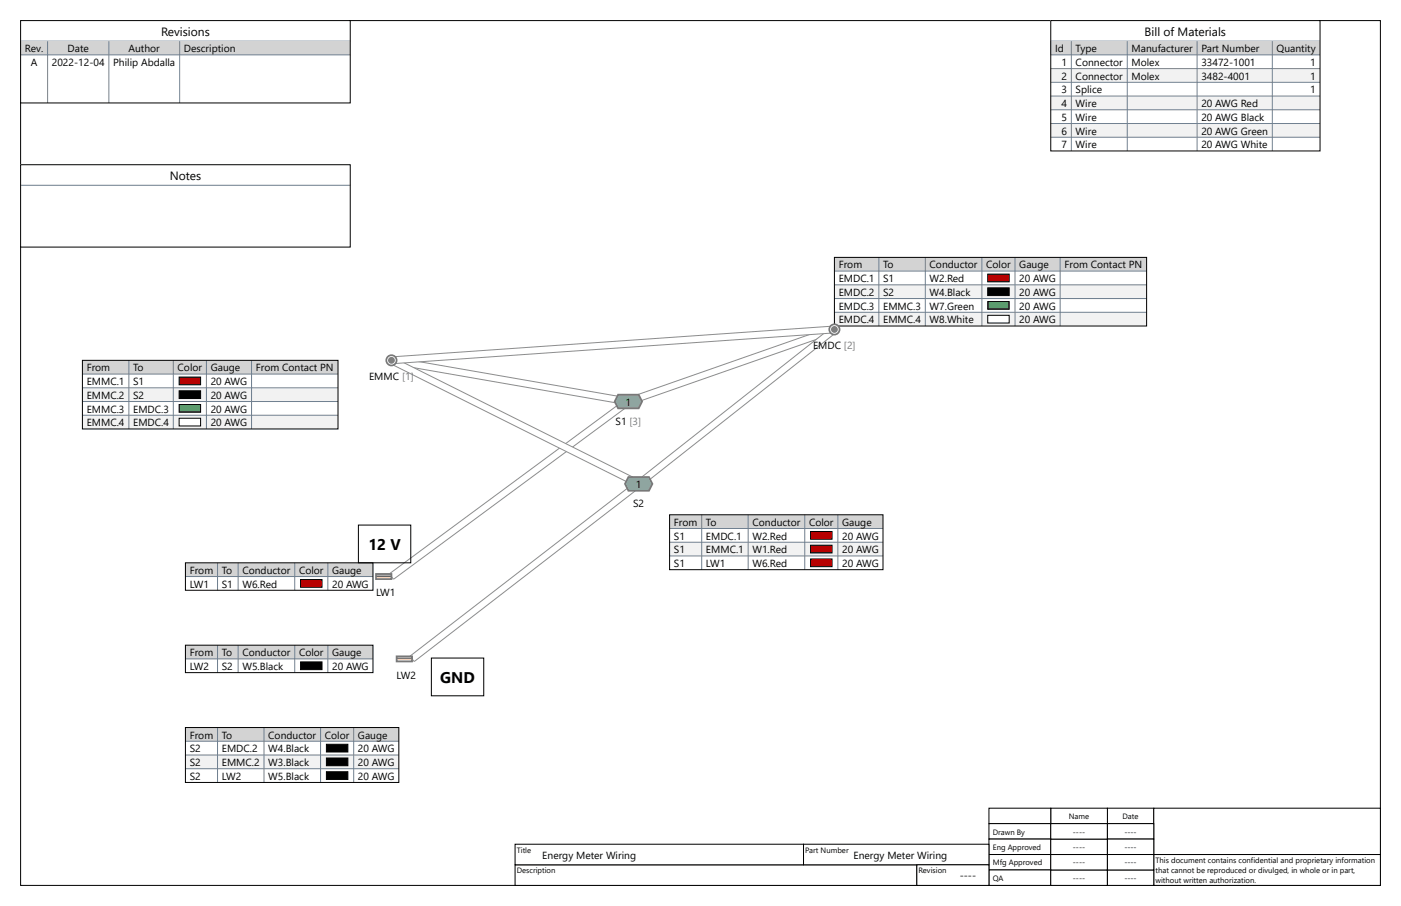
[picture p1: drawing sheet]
<svg xmlns="http://www.w3.org/2000/svg" width="432mm" height="279mm" viewBox="0 0 432 279" stroke-linecap="round" stroke-linejoin="round" font-family="sans-serif">
<path d="M6.3 6.3h419.1v266.7h-419.1z" fill="none" stroke="#000" stroke-width=".31"/>
<g fill="#fff" stroke="#000" stroke-width=".31">
<path d="M158.7 266.7h123.9v6.4h-123.9z" fill-rule="evenodd"/>
<path d="M341.3 249.2h14.3v4.8h-14.3z" fill-rule="evenodd"/>
<path d="M323.8 249.2h17.5v4.8h-17.5z" fill-rule="evenodd"/>
<path d="M304.8 249.2h19v4.8h-19z" fill-rule="evenodd"/>
<path d="M304.8 254h19v4.8h-19z" fill-rule="evenodd"/>
<path d="M304.8 258.8h19v4.7h-19z" fill-rule="evenodd"/>
<path d="M304.8 263.5h19v4.8h-19z" fill-rule="evenodd"/>
<path d="M304.8 268.3h19v4.8h-19z" fill-rule="evenodd"/>
<path d="M355.6 263.5h69.8v9.5h-69.8z" fill-rule="evenodd"/>
<path d="M247.6 260.3h57.2v6.4h-57.2z" fill-rule="evenodd"/>
<path d="M282.6 266.7h22.2v6.4h-22.2z" fill-rule="evenodd"/>
<path d="M158.8 260.3h88.8v6.4h-88.8z" fill-rule="evenodd"/>
<path d="M355.6 249.2h69.8v14.3h-69.8z" fill-rule="evenodd"/>
<path d="M323.8 268.3h17.5v4.8h-17.5z" fill-rule="evenodd"/>
<path d="M323.8 263.5h17.5v4.8h-17.5z" fill-rule="evenodd"/>
<path d="M323.8 258.8h17.5v4.7h-17.5z" fill-rule="evenodd"/>
<path d="M323.8 254h17.5v4.8h-17.5z" fill-rule="evenodd"/>
<path d="M341.3 254h14.3v4.8h-14.3z" fill-rule="evenodd"/>
<path d="M341.3 258.8h14.3v4.7h-14.3z" fill-rule="evenodd"/>
<path d="M341.3 268.3h14.3v4.8h-14.3z" fill-rule="evenodd"/>
<path d="M341.3 263.5h14.3v4.8h-14.3z" fill-rule="evenodd"/>
</g>
<path d="M323.8 6.4h83v40.2h-83z" fill-rule="evenodd" fill="#fff"/>
<path d="M323.8 12.7h83" fill="none" stroke="#708090" stroke-width=".31"/>
<path d="M323.8 12.7h83v4.2h-83z" fill-rule="evenodd" fill="#d3d3d3"/>
<path d="M323.8 16.9h83" fill="none" stroke="#708090" stroke-width=".31"/>
<path d="M323.8 21.2h83v4.2h-83z" fill-rule="evenodd" fill="#f2f2f2"/>
<path d="M323.8 21.2h83M323.8 25.4h83" fill="none" stroke="#708090" stroke-width=".31"/>
<path d="M323.8 29.6h83v4.3h-83z" fill-rule="evenodd" fill="#f2f2f2"/>
<path d="M323.8 29.6h83M323.8 33.9h83" fill="none" stroke="#708090" stroke-width=".31"/>
<path d="M323.8 38.1h83v4.2h-83z" fill-rule="evenodd" fill="#f2f2f2"/>
<path d="M330.2 12.7v33.9M347.4 12.7v33.9M369 12.7v33.9M392.1 12.7v33.9M323.8 38.1h83M323.8 42.3h83" fill="none" stroke="#708090" stroke-width=".31"/>
<path d="M323.8 6.4h83v40.2h-83z" fill="none" stroke="#000" stroke-width=".31"/>
<path d="M6.3 50.8h101.6v25.4h-101.6z" fill-rule="evenodd" fill="#fff"/>
<path d="M6.3 57.1h101.6" fill="none" stroke="#708090" stroke-width=".31"/>
<path d="M6.3 50.8h101.6v25.4h-101.6z" fill="none" stroke="#000" stroke-width=".31"/>
<path d="M6.3 6.4h101.6v25.4h-101.6z" fill-rule="evenodd" fill="#fff"/>
<path d="M6.3 12.7h101.6" fill="none" stroke="#708090" stroke-width=".31"/>
<path d="M6.3 12.7h101.6v4.2h-101.6z" fill-rule="evenodd" fill="#d3d3d3"/>
<path d="M6.3 16.9h101.6M14.7 12.7v19.1M33.6 12.7v19.1M55.4 12.7v19.1" fill="none" stroke="#708090" stroke-width=".31"/>
<path d="M6.3 6.4h101.6v25.4h-101.6z" fill="none" stroke="#000" stroke-width=".31"/>
<path d="M25.4 111.1h78.8v21.2h-78.8z" fill-rule="evenodd" fill="#fff"/>
<path d="M25.4 111.1h78.8v4.3h-78.8z" fill-rule="evenodd" fill="#d3d3d3"/>
<path d="M25.4 115.4h78.8" fill="none" stroke="#708090" stroke-width=".31"/>
<path d="M25.4 119.6h78.8v4.2h-78.8z" fill-rule="evenodd" fill="#f2f2f2"/>
<path d="M25.4 119.6h78.8M25.4 123.8h78.8" fill="none" stroke="#708090" stroke-width=".31"/>
<path d="M25.4 128.1h78.8v4.2h-78.8z" fill-rule="evenodd" fill="#f2f2f2"/>
<path d="M39.7 111.1v21.2M53.4 111.1v21.2M63.6 111.1v21.2M77.5 111.1v21.2M25.4 128.1h78.8" fill="none" stroke="#708090" stroke-width=".31"/>
<path d="M55.2 116.3h6.6v2.4h-6.6z" fill-rule="evenodd" fill="#c00" stroke="#000" stroke-width=".31"/>
<path d="M55.2 120.5h6.6v2.4h-6.6z" fill-rule="evenodd" fill="#000" stroke="#000" stroke-width=".31"/>
<path d="M55.2 124.8h6.6v2.3h-6.6z" fill-rule="evenodd" fill="#0c0" stroke="#000" stroke-width=".31"/>
<path d="M55.2 129h6.6v2.4h-6.6z" fill-rule="evenodd" fill="#fff" stroke="#000" stroke-width=".31"/>
<path d="M25.4 111.1h78.8v21.2h-78.8z" fill="none" stroke="#000" stroke-width=".31"/>
<path d="M257.2 79.4h96.2v21.1h-96.2z" fill-rule="evenodd" fill="#fff"/>
<path d="M257.2 79.4h96.2v4.2h-96.2z" fill-rule="evenodd" fill="#d3d3d3"/>
<path d="M257.2 83.6h96.2" fill="none" stroke="#708090" stroke-width=".31"/>
<path d="M257.2 87.8h96.2v4.3h-96.2z" fill-rule="evenodd" fill="#f2f2f2"/>
<path d="M257.2 87.8h96.2M257.2 92.1h96.2" fill="none" stroke="#708090" stroke-width=".31"/>
<path d="M257.2 96.3h96.2v4.2h-96.2z" fill-rule="evenodd" fill="#f2f2f2"/>
<path d="M270.9 79.4v21.1M285.2 79.4v21.1M302.6 79.4v21.1M312.8 79.4v21.1M326.7 79.4v21.1M257.2 96.3h96.2" fill="none" stroke="#708090" stroke-width=".31"/>
<path d="M304.4 84.5h6.6v2.4h-6.6z" fill-rule="evenodd" fill="#c00" stroke="#000" stroke-width=".31"/>
<path d="M304.4 88.8h6.6v2.3h-6.6z" fill-rule="evenodd" fill="#000" stroke="#000" stroke-width=".31"/>
<path d="M304.4 93h6.6v2.4h-6.6z" fill-rule="evenodd" fill="#0c0" stroke="#000" stroke-width=".31"/>
<path d="M304.4 97.2h6.6v2.4h-6.6z" fill-rule="evenodd" fill="#fff" stroke="#000" stroke-width=".31"/>
<path d="M257.2 79.4h96.2v21.1h-96.2z" fill="none" stroke="#000" stroke-width=".31"/>
<path d="M206.4 158.8h65.8v16.9h-65.8z" fill-rule="evenodd" fill="#fff"/>
<path d="M206.4 158.8h65.8v4.2h-65.8z" fill-rule="evenodd" fill="#d3d3d3"/>
<path d="M206.4 163h65.8" fill="none" stroke="#708090" stroke-width=".31"/>
<path d="M206.4 167.2h65.8v4.2h-65.8z" fill-rule="evenodd" fill="#f2f2f2"/>
<path d="M216.3 158.8v16.9M230.6 158.8v16.9M248 158.8v16.9M258.2 158.8v16.9M206.4 167.2h65.8M206.4 171.4h65.8" fill="none" stroke="#708090" stroke-width=".31"/>
<g fill="#c00" stroke="#000" stroke-width=".31">
<path d="M249.8 163.9h6.6v2.4h-6.6z" fill-rule="evenodd"/>
<path d="M249.8 168.1h6.6v2.4h-6.6z" fill-rule="evenodd"/>
<path d="M249.8 172.4h6.6v2.4h-6.6z" fill-rule="evenodd"/>
</g>
<path d="M206.4 158.8h65.8v16.9h-65.8z" fill="none" stroke="#000" stroke-width=".31"/>
<path d="M57.1 173.6h57.9v8.4h-57.9z" fill-rule="evenodd" fill="#fff"/>
<path d="M57.1 173.6h57.9v4.2h-57.9z" fill-rule="evenodd" fill="#d3d3d3"/>
<path d="M57.1 177.8h57.9M67 173.6v8.4M73.4 173.6v8.4M90.8 173.6v8.4M101 173.6v8.4" fill="none" stroke="#708090" stroke-width=".31"/>
<path d="M92.6 178.7h6.6v2.4h-6.6z" fill-rule="evenodd" fill="#c00" stroke="#000" stroke-width=".31"/>
<path d="M57.1 173.6h57.9v8.4h-57.9z" fill="none" stroke="#000" stroke-width=".31"/>
<path d="M57.1 199h57.9v8.4h-57.9z" fill-rule="evenodd" fill="#fff"/>
<path d="M57.1 199h57.9v4.2h-57.9z" fill-rule="evenodd" fill="#d3d3d3"/>
<path d="M67 199v8.4M73.4 199v8.4M90.8 199v8.4M101 199v8.4M57.1 203.2h57.9" fill="none" stroke="#708090" stroke-width=".31"/>
<path d="M92.6 204.1h6.6v2.4h-6.6z" fill-rule="evenodd" fill="#000" stroke="#000" stroke-width=".31"/>
<path d="M57.1 199h57.9v8.4h-57.9z" fill="none" stroke="#000" stroke-width=".31"/>
<path d="M57.1 224.4h65.8v16.9h-65.8z" fill-rule="evenodd" fill="#fff"/>
<path d="M57.1 224.4h65.8v4.2h-65.8z" fill-rule="evenodd" fill="#d3d3d3"/>
<path d="M57.1 228.6h65.8" fill="none" stroke="#708090" stroke-width=".31"/>
<path d="M57.1 232.8h65.8v4.3h-65.8z" fill-rule="evenodd" fill="#f2f2f2"/>
<path d="M57.1 232.8h65.8M57.1 237.1h65.8M67 224.4v16.9M81.4 224.4v16.9M98.8 224.4v16.9M109 224.4v16.9" fill="none" stroke="#708090" stroke-width=".31"/>
<g fill="#000" stroke="#000" stroke-width=".31">
<path d="M100.6 229.5h6.6v2.4h-6.6z" fill-rule="evenodd"/>
<path d="M100.6 233.8h6.6v2.3h-6.6z" fill-rule="evenodd"/>
<path d="M100.6 238h6.6v2.4h-6.6z" fill-rule="evenodd"/>
</g>
<path d="M57.1 224.4h65.8v16.9h-65.8z" fill="none" stroke="#000" stroke-width=".31"/>
<g fill="#fff" stroke="#8c8c8c" stroke-width=".31">
<path d="M193.5 122.8l63.1-22.1 .3 .2 .5 1.4-.1 .4-63 22-.4-.1z" fill-rule="evenodd"/>
<path d="M120.2 176.8l72.6-53.7 .4 .1 .9 1.3v.3l-72.6 53.7-.4-.1-.9-1.2z" fill-rule="evenodd"/>
<path d="M120.8 110.2l72.8 12.5 .2 .3-.3 1.6-.3 .2-72.5-12.6-.2-.3z" fill-rule="evenodd"/>
<path d="M121.1 110.3l76 37.9 .1 .3-.7 1.4-.4 .2-75.7-37.9-.1-.4z" fill-rule="evenodd"/>
<path d="M196.4 148.2l59.9-47.3 .4 .1 1 1.2-.1 .4-59.9 47.3-.4-.1-.9-1.2z" fill-rule="evenodd"/>
<path d="M126.6 202.2l69.4-53.7 .4 .1 .9 1.3v.3l-69.4 53.7-.4-.1-1-1.2z" fill-rule="evenodd"/>
<path d="M120.7 110.1l136.1-9.5 .3 .2 .1 1.6-.2 .3-136 9.5-.3-.3z" fill-rule="evenodd"/>
</g>
<g fill="#8fba8f" stroke="#787878" stroke-width=".53">
<path d="M190.5 121.7h6.3l1.1 2.1-1.1 2.1h-6.3l-1.1-2.1z" fill-rule="evenodd"/>
<path d="M193.7 147.1h6.3l1.1 2.1-1.1 2.1h-6.3l-1.1-2.1z" fill-rule="evenodd"/>
</g>
<g fill="#fff" stroke="#787878" stroke-width=".53">
<path d="M115.9 177h4.7v1.6h-4.7z" fill-rule="evenodd"/>
<path d="M122.2 202.4h4.8v1.6h-4.8z" fill-rule="evenodd"/>
<circle cx="120.7" cy="111.1" r="1.59"/>
</g>
<circle cx="120.6" cy="111.1" r="1.06" fill="#808080"/>
<circle cx="257.2" cy="101.6" r="1.59" fill="#fff" stroke="#787878" stroke-width=".53"/>
<circle cx="257.2" cy="101.6" r="1.06" fill="#808080"/>
<path d="M110.5 161.9h16.1v11.7h-16.1zM133 202.9h16.1v11.7h-16.1z" fill="none" stroke="#000" stroke-width=".31"/>
<g font-size="4.8">
<text x="113.5" y="169.7">12 V</text>
<text x="135.7" y="210.7">GND</text>
</g>
<g font-size="3.7">
<text x="49.6" y="11.1">Revisions</text>
<text x="352.8" y="11.1">Bill of Materials</text>
<text x="52.3" y="55.5">Notes</text>
</g>
<g font-size="3.2">
<text x="7.7" y="16.1">Rev.</text>
<text x="20.8" y="16.1">Date</text>
<text x="39.6" y="16.1">Author</text>
<text x="56.7" y="16.1">Description</text>
<text x="325.2" y="16.1">Id</text>
<text x="331.5" y="16.1">Type</text>
<text x="348.8" y="16.1">Manufacturer</text>
<text x="370.3" y="16.1">Part Number</text>
<text x="393.5" y="16.1">Quantity</text>
<text x="9.5" y="20.4">A</text>
<text x="16" y="20.4">2022-12-04</text>
<text x="34.9" y="20.4">Philip Abdalla</text>
<text x="327.2" y="20.3">1</text>
<text x="331.5" y="20.3">Connector</text>
<text x="348.8" y="20.3">Molex</text>
<text x="370.3" y="20.3">33472-1001</text>
<text x="403.8" y="20.3">1</text>
<text x="327.2" y="24.6">2</text>
<text x="327.2" y="28.8">3</text>
<text x="331.5" y="24.6">Connector</text>
<text x="331.5" y="28.8">Splice</text>
<text x="348.8" y="24.6">Molex</text>
<text x="370.3" y="24.6">3482-4001</text>
<text x="403.8" y="24.6">1</text>
<text x="403.8" y="28.8">1</text>
<text x="327.2" y="33">4</text>
<text x="331.5" y="33">Wire</text>
<text x="370.3" y="33">20 AWG Red</text>
<text x="327.2" y="37.3">5</text>
<text x="327.2" y="41.5">6</text>
<text x="331.5" y="37.3">Wire</text>
<text x="331.5" y="41.5">Wire</text>
<text x="370.3" y="37.3">20 AWG Black</text>
<text x="370.3" y="41.5">20 AWG Green</text>
<text x="327.2" y="45.7">7</text>
<text x="331.5" y="45.7">Wire</text>
<text x="370.3" y="45.7">20 AWG White</text>
<text x="258.5" y="82.8">From</text>
<text x="272.2" y="82.8">To</text>
<text x="286.5" y="82.8">Conductor</text>
<text x="304" y="82.8">Color</text>
<text x="314.2" y="82.8">Gauge</text>
<text x="328.1" y="82.8">From Contact PN</text>
<text x="258.5" y="87">EMDC.1</text>
<text x="272.2" y="87">S1</text>
<text x="286.5" y="87">W2.Red</text>
<text x="314.2" y="87">20 AWG</text>
<text x="258.5" y="91.3">EMDC.2</text>
<text x="258.5" y="95.5">EMDC.3</text>
<text x="272.2" y="91.3">S2</text>
<text x="272.2" y="95.5">EMMC.3</text>
<text x="286.5" y="91.3">W4.Black</text>
<text x="286.5" y="95.5">W7.Green</text>
<text x="314.2" y="91.3">20 AWG</text>
<text x="314.2" y="95.5">20 AWG</text>
<text x="258.5" y="99.7">EMDC.4</text>
<text x="272.2" y="99.7">EMMC.4</text>
<text x="286.5" y="99.7">W8.White</text>
<text x="314.2" y="99.7">20 AWG</text>
<text x="250.6" y="107.7">EMDC [2]</text>
<text x="26.7" y="114.6">From</text>
<text x="26.7" y="118.8">EMMC.1</text>
<text x="41" y="114.6">To</text>
<text x="41" y="118.8">S1</text>
<text x="54.7" y="114.6">Color</text>
<text x="64.9" y="114.6">Gauge</text>
<text x="64.9" y="118.8">20 AWG</text>
<text x="78.9" y="114.6">From Contact PN</text>
<text x="113.8" y="117.2">EMMC [1]</text>
<text x="26.7" y="123">EMMC.2</text>
<text x="41" y="123">S2</text>
<text x="64.9" y="123">20 AWG</text>
<text x="192.8" y="125.1">1</text>
<text x="26.7" y="127.3">EMMC.3</text>
<text x="26.7" y="131.5">EMMC.4</text>
<text x="41" y="127.3">EMDC.3</text>
<text x="41" y="131.5">EMDC.4</text>
<text x="64.9" y="127.3">20 AWG</text>
<text x="64.9" y="131.5">20 AWG</text>
<text x="189.7" y="131">S1 [3]</text>
<text x="196" y="150.5">1</text>
<text x="195.2" y="156.4">S2</text>
<text x="207.7" y="162.2">From</text>
<text x="207.7" y="166.4">S1</text>
<text x="217.6" y="162.2">To</text>
<text x="217.6" y="166.4">EMDC.1</text>
<text x="231.9" y="162.2">Conductor</text>
<text x="231.9" y="166.4">W2.Red</text>
<text x="249.4" y="162.2">Color</text>
<text x="259.6" y="162.2">Gauge</text>
<text x="259.6" y="166.4">20 AWG</text>
<text x="207.7" y="170.6">S1</text>
<text x="217.6" y="170.6">EMMC.1</text>
<text x="231.9" y="170.6">W1.Red</text>
<text x="259.6" y="170.6">20 AWG</text>
<text x="58.5" y="177">From</text>
<text x="68.4" y="177">To</text>
<text x="74.7" y="177">Conductor</text>
<text x="92.2" y="177">Color</text>
<text x="102.4" y="177">Gauge</text>
<text x="207.7" y="174.9">S1</text>
<text x="217.6" y="174.9">LW1</text>
<text x="231.9" y="174.9">W6.Red</text>
<text x="259.6" y="174.9">20 AWG</text>
<text x="58.5" y="181.2">LW1</text>
<text x="68.4" y="181.2">S1</text>
<text x="74.7" y="181.2">W6.Red</text>
<text x="102.4" y="181.2">20 AWG</text>
<text x="115.9" y="183.9">LW1</text>
<text x="58.5" y="202.4">From</text>
<text x="68.4" y="202.4">To</text>
<text x="74.7" y="202.4">Conductor</text>
<text x="92.2" y="202.4">Color</text>
<text x="102.4" y="202.4">Gauge</text>
<text x="58.5" y="206.6">LW2</text>
<text x="68.4" y="206.6">S2</text>
<text x="74.7" y="206.6">W5.Black</text>
<text x="102.4" y="206.6">20 AWG</text>
<text x="122.2" y="209.3">LW2</text>
<text x="58.5" y="227.8">From</text>
<text x="68.4" y="227.8">To</text>
<text x="82.7" y="227.8">Conductor</text>
<text x="100.1" y="227.8">Color</text>
<text x="110.3" y="227.8">Gauge</text>
<text x="58.5" y="232">S2</text>
<text x="68.4" y="232">EMDC.2</text>
<text x="82.7" y="232">W4.Black</text>
<text x="110.3" y="232">20 AWG</text>
<text x="58.5" y="236.3">S2</text>
<text x="68.4" y="236.3">EMMC.2</text>
<text x="82.7" y="236.3">W3.Black</text>
<text x="110.3" y="236.3">20 AWG</text>
<text x="58.5" y="240.5">S2</text>
<text x="68.4" y="240.5">LW2</text>
<text x="82.7" y="240.5">W5.Black</text>
<text x="110.3" y="240.5">20 AWG</text>
<text x="167.2" y="264.8">Energy Meter Wiring</text>
<text x="263.1" y="264.8">Energy Meter Wiring</text>
<text x="295.8" y="271.2">----</text>
</g>
<g font-size="2.4">
<text x="306" y="257.4">Drawn By</text>
<text x="329.4" y="252.6">Name</text>
<text x="330.7" y="257.4">----</text>
<text x="346" y="252.6">Date</text>
<text x="346.6" y="257.4">----</text>
<text x="159.3" y="262.9">Title</text>
<text x="248.2" y="262.9">Part Number</text>
<text x="306" y="262.1">Eng Approved</text>
<text x="330.7" y="262.1">----</text>
<text x="346.6" y="262.1">----</text>
<text x="159.3" y="269.3">Description</text>
<text x="283.1" y="269.3">Revision</text>
<text x="306" y="266.9">Mfg Approved</text>
<text x="330.7" y="266.9">----</text>
<text x="346.6" y="266.9">----</text>
<text x="356.1" y="266.1">This document contains confidential and proprietary information</text>
<text x="356.1" y="269.3">that cannot be reproduced or divulged, in whole or in part,</text>
<text x="306" y="271.7">QA</text>
<text x="330.7" y="271.7">----</text>
<text x="346.6" y="271.7">----</text>
<text x="356.1" y="272.4">without written authorization.</text>
</g>
</svg>
